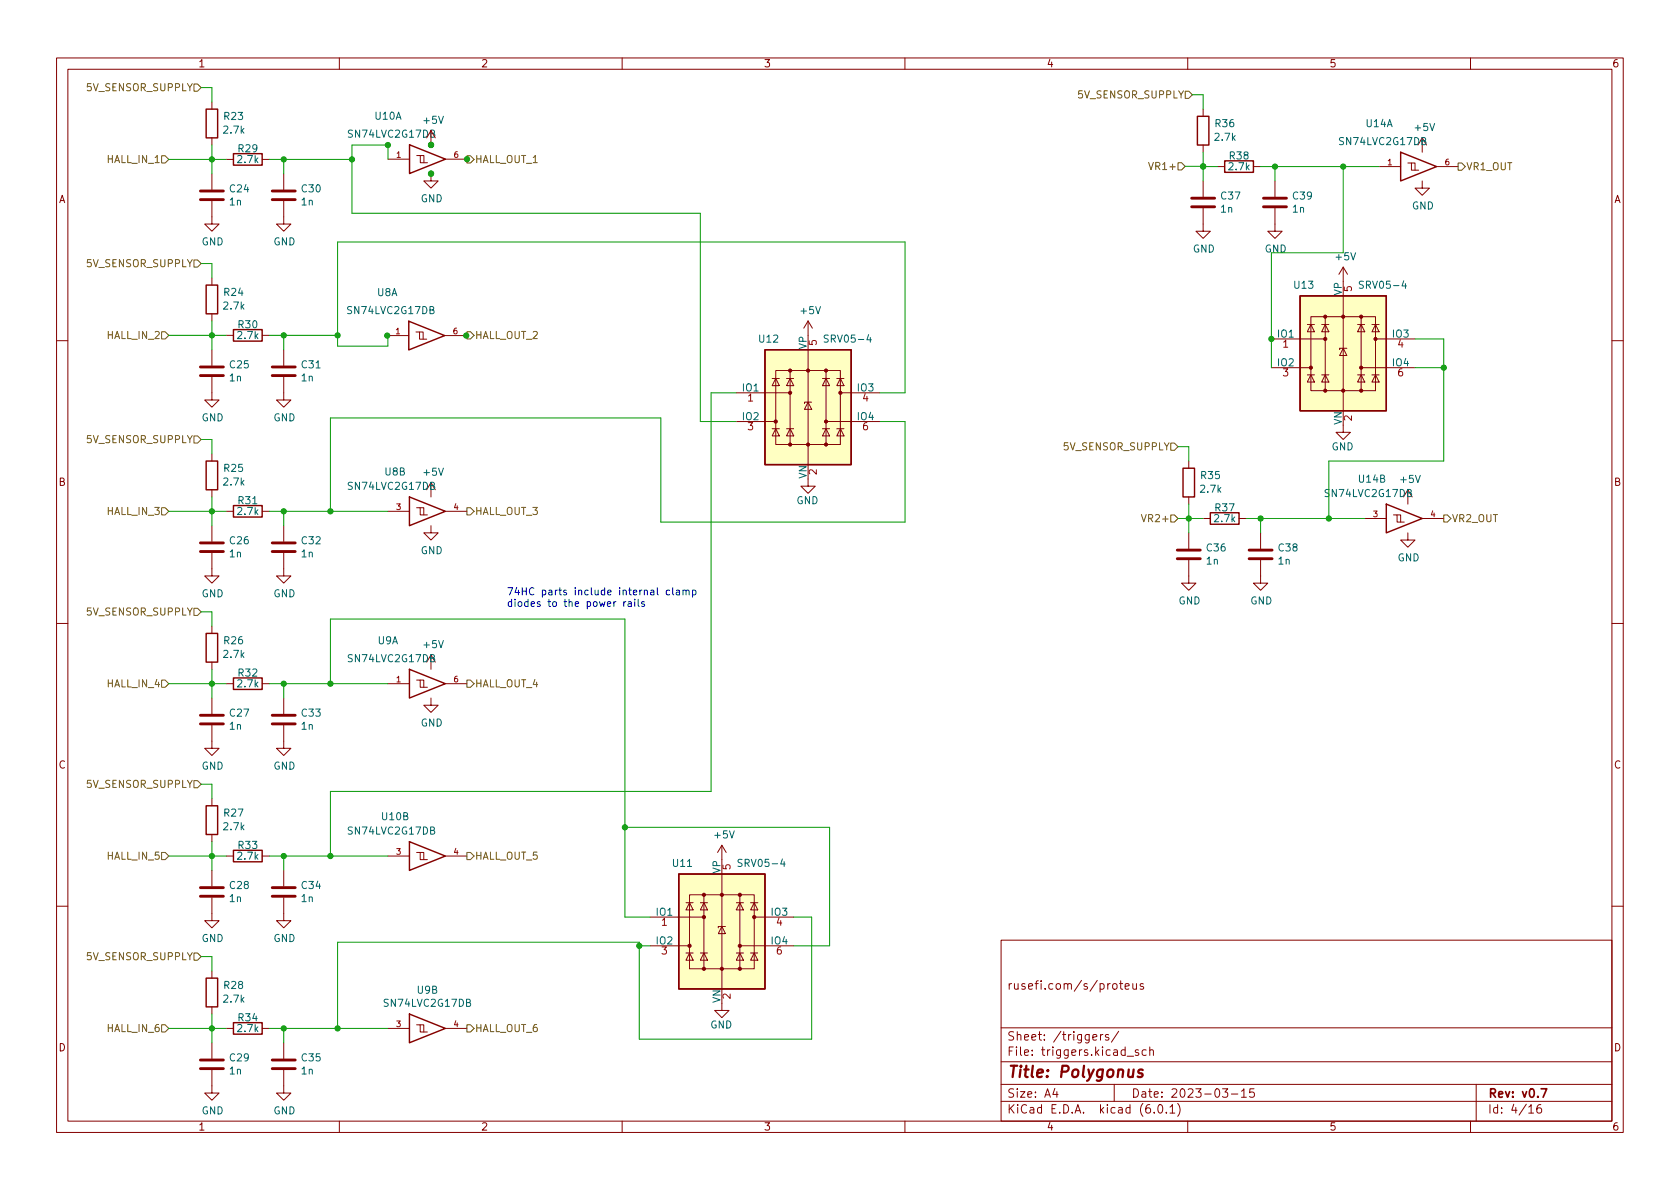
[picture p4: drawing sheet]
<svg xmlns="http://www.w3.org/2000/svg" width="297mm" height="210mm" viewBox="0 0 297 210" stroke-linecap="round" stroke-linejoin="round" font-family="sans-serif">
<g fill="none" stroke="#840000" stroke-width=".18">
<path d="M10 10.2h277v190.1h-277zM12 12.2h273v186.1h-273zM37.5 18v1.3M60 10.2v2M110 10.2v2M160 10.2v2M210 10.2v2M212.7 19.3v1.3M260 10.2v2M37.5 35.6v4h1.2l-1.2 1.3-1.3-1.3h1.3M37.5 24.4v1.2M37.5 30.7v2.8"/>
<path d="M40 28.2h1.3M46.4 28.2h1.2M50.2 35.6v4h1.2l-1.2 1.3-1.3-1.3h1.3M50.2 30.7v2.8M68.6 28.1h3.8M73.7 27.5h.6v1.3h1.3M74.3 27.5h.7v1.3M76.2 30.7v1.3h1.3l-1.3 1.3-1.3-1.3h1.3M76.2 23.1v2.5M78.8 28.1h3.8M212.7 36.8v4.1h1.3l-1.3 1.3-1.2-1.3h1.2M212.7 25.6v1.3"/>
<path d="M212.7 32v2.8M215.3 29.5h1.2M221.6 29.5h1.3M225.4 36.8v4.1h1.3l-1.3 1.3-1.2-1.3h1.2M225.4 32v2.8M243.8 29.5h3.8M248.9 28.8h.7v1.3h1.2M249.6 28.8h.6v1.3M251.5 32v1.3h1.2l-1.2 1.2-1.3-1.2h1.3M251.5 24.4v2.5M254 29.5h3.8M37.5 49.1v1.3"/>
<path d="M37.5 55.5v1.3M40 59.3h1.3M46.4 59.3h1.2M68.5 59.3h3.8M73.5 58.7h.7v1.3h1.3M74.2 58.7h.6v1.3M78.6 59.3h3.8M142.9 56.8l-.8 1.2M142.9 56.8v2.5M142.9 56.8l.7 1.2M224.8 59.9h9.5M231.1 57.4h1.3"/>
<path d="M231.8 56h11.4v13.1h-11.4zM231.8 57.4l.6 1.3h-1.3zM233.7 57.4h1.2M234.3 57.4l.6 1.3h-1.2zM234.3 56v13.1M237.5 47.2l-.8 1.3M237.5 47.2v2.6M237.5 52.3v20.3M237.5 47.2l.8 1.3M240 57.4h1.3M240.7 57.4l.6 1.3h-1.3zM240.7 56v13.1"/>
<path d="M242.6 57.4h1.2M243.2 57.4l.6 1.3h-1.2zM243.2 59.9h7M10 60.2h2M37.5 66.7v4h1.2l-1.2 1.3-1.3-1.3h1.3M37.5 61.8v2.8M50.2 66.7v4h1.2l-1.2 1.3-1.3-1.3h1.3M50.2 61.8v2.8M130.2 69.5h9.5M130.2 74.5h7M136.5 75.8h1.3M136.5 66.9h1.3"/>
<path d="M137.2 65.5h11.4v13.1h-11.4zM137.2 75.8l.6 1.3h-1.3zM137.2 66.9l.6 1.3h-1.3zM139.1 75.8h1.2M139.1 66.9h1.2M139.7 75.8l.6 1.3h-1.2zM139.7 66.9l.6 1.3h-1.2zM139.7 65.5v13.1M142.9 71.1l.6 1.3h-1.3zM142.9 61.8v20.4M143.5 71.1h-1.3v.3M145.4 75.8h1.3"/>
<path d="M145.4 66.9h1.3M146 75.8l.7 1.3h-1.3zM146 66.9l.7 1.3h-1.3zM146 65.5v13.1M146 74.5h9.6M148 75.8h1.2M148 66.9h1.2M148.6 75.8l.6 1.3h-1.2zM148.6 66.9l.6 1.3h-1.2zM148.6 69.5h7M224.8 65h7M231.1 66.3h1.3"/>
<path d="M231.8 66.3l.6 1.3h-1.3zM233.7 66.3h1.2M234.3 66.3l.6 1.3h-1.2zM237.5 61.6l.6 1.3h-1.2zM237.5 75.2v1.2h1.3l-1.3 1.3-1.3-1.3h1.3M238.1 61.6h-1.2v.2M240 66.3h1.3M240.7 66.3l.6 1.3h-1.3zM240.7 65h9.5M242.6 66.3h1.2M243.2 66.3l.6 1.3h-1.2zM285 60.2h2"/>
<path d="M37.5 97.8v4h1.2l-1.2 1.3-1.3-1.3h1.3M37.5 80.3v1.2M37.5 86.6v1.3M37.5 93v2.8M40 90.4h1.3M46.4 90.4h1.2M50.2 97.8v4h1.2l-1.2 1.3-1.3-1.3h1.3M50.2 93v2.8M68.6 90.4h3.8M73.7 89.8h.6v1.3h1.3M74.3 89.8h.6v1.3M76.2 93v1.2h1.3l-1.3 1.3-1.3-1.3h1.3"/>
<path d="M76.2 85.3v2.6M78.7 90.4h3.8M142.9 84.7v1.3h1.2l-1.2 1.2-1.3-1.2h1.3M210.2 99.1v4h1.3l-1.3 1.3-1.3-1.3h1.3M210.2 81.5v1.3M210.2 87.9v1.2M210.2 94.2v2.8M212.7 91.7h1.3M219.1 91.7h1.2M222.9 99.1v4h1.3l-1.3 1.3-1.3-1.3h1.3M222.9 94.2v2.8M241.3 91.7h3.8"/>
<path d="M246.4 91.1h.6v1.2h1.3M247 91.1h.6v1.2M248.9 94.2v1.3h1.3l-1.3 1.3-1.3-1.3h1.3M248.9 86.6v2.5M251.5 91.7h3.8M10 110.2h2M37.5 110.7v1.3M37.5 117.1v1.3M76.2 115.8v2.6M285 110.2h2M37.5 128.3v4h1.2l-1.2 1.3-1.3-1.3h1.3M37.5 123.4v2.8"/>
<path d="M40 120.9h1.3M46.4 120.9h1.2M50.2 128.3v4h1.2l-1.2 1.3-1.3-1.3h1.3M50.2 123.4v2.8M68.6 120.9h3.8M73.7 120.3h.6v1.2h1.3M74.3 120.3h.6v1.2M76.2 123.4v1.3h1.3l-1.3 1.3-1.3-1.3h1.3M78.7 120.9h3.8M37.5 158.7v4.1h1.2l-1.2 1.3-1.3-1.3h1.3M37.5 141.2v1.3M37.5 147.6v1.2"/>
<path d="M37.5 153.9v2.8M40 151.4h1.3M46.4 151.4h1.2M50.2 158.7v4.1h1.2l-1.2 1.3-1.3-1.3h1.3M50.2 153.9v2.8M68.6 151.4h3.8M73.7 150.7h.6v1.3h1.3M74.3 150.7h.6v1.3M78.7 151.4h3.8M121.3 159.6h1.3M121.9 158.2h11.4v13.1h-11.4zM121.9 159.6l.7 1.3h-1.3z"/>
<path d="M123.8 159.6h1.3M124.5 159.6l.6 1.3h-1.3zM124.5 158.2v13.1M127.6 149.5l-.7 1.2M127.6 149.5v2.5M127.6 154.6v20.3M127.6 149.5l.8 1.2M130.2 159.6h1.2M130.8 159.6l.6 1.3h-1.2zM130.8 158.2v13.1M132.7 159.6h1.3M133.3 159.6l.7 1.3h-1.3z"/>
<path d="M10 160.2h2M37.5 171.7v1.3M37.5 178v1.3M114.9 162.2h9.6M114.9 167.3h7M121.3 168.5h1.3M121.9 168.5l.7 1.3h-1.3zM123.8 168.5h1.3M124.5 168.5l.6 1.3h-1.3zM127.6 177.4v1.3h1.3l-1.3 1.3-1.2-1.3h1.2M127.6 163.8l.7 1.3h-1.3zM128.3 163.8h-1.3v.3"/>
<path d="M130.2 168.5h1.2M130.8 168.5l.6 1.3h-1.2zM130.8 167.3h9.5M132.7 168.5h1.3M133.3 168.5l.7 1.3h-1.3zM133.3 162.2h7M177 166.3h108v32h-108zM196.8 174.1l.2-.2 .4 .2 .1 .5-.1 .3h-.4l-.2-.1zM197.9 173.9h.6M198.1 173.4v1.3l.4 .2M198.9 174.4l.7-.1v-.3l-.5-.1-.2 .2 .1 .8h.6M200.3 173.9l.1 1h.3l.2-.1"/>
<path d="M200.9 173.9v1M202.1 174l-.3-.1-.2 .2v.3l.5 .1v.4h-.5M285 160.2h2M37.5 189.2v4.1h1.2l-1.2 1.3-1.3-1.3h1.3M37.5 184.4v2.8M40 181.9h1.3M46.4 181.9h1.2M50.2 189.2v4.1h1.2l-1.2 1.3-1.3-1.3h1.3M50.2 184.4v2.8M60 198.3v2M68.6 181.9h3.8M73.7 181.2h.6v1.3h1.3"/>
<path d="M74.3 181.2h.6v1.3M78.7 181.9h3.8M110 198.3v2M160 198.3v2M177 194.8h108M177 191.8h108M177 187.8h108M177 181.8h108M186.5 192.5l-.4 1h1M186.9 193v1M193.2 183.4l.7-.1v-.3l-.5-.1-.2 .2 .1 .8h.6M194.6 182.9v1"/>
<path d="M195 182.9l-.3 .1-.1 .2M196 183l-.4-.1-.2 .2 .1 .3 .5 .1v.4h-.6M197 191.8v3M197.8 182.4l-1.3 1.9M199.3 186.8h1.1M201.3 185.7l-.4-.1-.2 .2 .1 .3 .5 .1v.4h-.6M202.6 185.7l-.4-.1-.3 .3v.4l.2 .3h.5M203.3 185.8l.2-.2 .4 .1v.9M203.3 185.1v1.5M204.1 196.7v.1M204.9 195.4l.2-.1a.81 .81 0 0 1 .6 .7 .81 .81 0 0 1-.3 .8h-.2a.81 .81 0 0 1-.6-.6 .81 .81 0 0 1 .3-.8zM206.2 196.7v.1"/>
<path d="M206.9 195.8l.4-.5v1.5M206.9 196.8h.8M208.2 195.1a1.72 1.72 0 0 1 0 2.3M210 198.3v2M216.1 192.5h1l-.5 .6 .4 .1v.7l-.2 .1h-.4l-.3-.1M217.7 193.5h1.2M219.5 193l.4-.5v1.5M219.5 194h.9M221.7 192.5h-.7l-.1 .7 .2-.1 .5 .1 .2 .2-.1 .5-.2 .1-.6-.1M260 198.3v2M261 191.8v6.5M270.3 195.8l.4-.5v1.5"/>
<path d="M270.3 196.8h.9M272.4 195.3a.59 .59 0 0 0-.7 .7v.5l.2 .3h.4l.2-.1 .1-.5-.2-.2-.4-.1-.3 .3"/>
</g>
<path d="M272.5 192.5h1l-.7 1.5" fill="none" stroke="#840000" stroke-width=".3"/>
<path d="M202 189.2a.49 .49 0 0 0-.7 .3v.2l.7 .2v.2l-.1 .3-.2 .1-.6-.1" fill="none" stroke="#840000" stroke-width=".4"/>
<g fill="none" stroke="#840000" stroke-width=".25">
<path d="M36.4 19.3h2.1v5.1h-2.1zM41.3 27.2h5.1v2h-5.1zM72.4 25.6l6.4 2.5-6.4 2.6zM211.7 20.6h2v5h-2zM216.5 28.4h5.1v2.1h-5.1zM247.6 26.9l6.4 2.6-6.4 2.5zM36.4 50.4h2.1v5.1h-2.1zM41.3 58.3h5.1v2h-5.1zM72.3 56.8l6.3 2.5-6.3 2.6zM229.9 52.3h15.2v20.3h-15.2zM135.3 61.8h15.2v20.4h-15.2zM36.4 81.5h2.1v5.1h-2.1z"/>
<path d="M41.3 89.4h5.1v2h-5.1zM72.4 87.9l6.3 2.5-6.3 2.6zM209.2 82.8h2v5.1h-2zM214 90.7h5.1v2h-5.1zM245.1 89.1l6.4 2.6-6.4 2.5zM36.4 112h2.1v5.1h-2.1zM41.3 119.9h5.1v2h-5.1zM72.4 118.4l6.3 2.5-6.3 2.5zM36.4 142.5h2.1v5.1h-2.1zM41.3 150.4h5.1v2h-5.1zM72.4 148.8l6.3 2.6-6.3 2.5zM120 154.6h15.3v20.3h-15.3z"/>
<path d="M36.4 173h2.1v5h-2.1zM72.4 179.3l6.3 2.6-6.3 2.5zM41.3 180.8h5.1v2.1h-5.1z"/>
</g>
<g fill="none" stroke="#840000" stroke-width=".51">
<path d="M35.4 35.3h4.1M35.4 33.8h4.1M48.1 35.3h4.1M48.1 33.8h4.1M210.7 36.6h4.1M210.7 35h4.1M223.4 36.6h4.1M223.4 35h4.1M35.4 66.4h4.1M35.4 64.9h4.1M48.1 66.4h4.1M48.1 64.9h4.1"/>
<path d="M35.4 97.5h4.1M35.4 96h4.1M48.1 97.5h4.1M48.1 96h4.1M208.2 98.8h4M208.2 97.3h4M220.9 98.8h4M220.9 97.3h4M35.4 128h4.1M35.4 126.5h4.1M48.1 128h4.1M48.1 126.5h4.1"/>
<path d="M35.4 158.5h4.1M35.4 157h4.1M48.1 158.5h4.1M48.1 157h4.1M35.4 189h4.1M35.4 187.4h4.1M48.1 189h4.1M48.1 187.4h4.1"/>
</g>
<g fill="#ffffc2" stroke="#ffffc2" stroke-width=".18">
<path d="M229.9 52.3h15.2v20.3h-15.2z"/>
<path d="M120 154.6h15.3v20.3h-15.3z"/>
<path d="M135.3 61.8h15.2v20.4h-15.2z"/>
</g>
<g fill="#840000" stroke="#840000" stroke-width=".18">
<circle cx="231.8" cy="65" r=".28"/>
<circle cx="234.3" cy="69.1" r=".28"/>
<circle cx="234.3" cy="59.9" r=".28"/>
<circle cx="234.3" cy="56" r=".28"/>
<circle cx="237.5" cy="69.1" r=".28"/>
<circle cx="237.5" cy="56" r=".28"/>
<circle cx="240.7" cy="69.1" r=".28"/>
<circle cx="240.7" cy="65" r=".28"/>
<circle cx="240.7" cy="56" r=".28"/>
<circle cx="243.2" cy="59.9" r=".28"/>
<circle cx="121.9" cy="167.3" r=".28"/>
<circle cx="124.5" cy="171.3" r=".28"/>
<circle cx="124.5" cy="162.2" r=".28"/>
<circle cx="124.5" cy="158.2" r=".28"/>
<circle cx="127.6" cy="171.3" r=".28"/>
<circle cx="127.6" cy="158.2" r=".28"/>
<circle cx="130.8" cy="171.3" r=".28"/>
<circle cx="130.8" cy="167.3" r=".28"/>
<circle cx="130.8" cy="158.2" r=".28"/>
<circle cx="133.3" cy="162.2" r=".28"/>
<circle cx="137.2" cy="74.5" r=".28"/>
<circle cx="139.7" cy="78.6" r=".28"/>
<circle cx="139.7" cy="69.5" r=".28"/>
<circle cx="139.7" cy="65.5" r=".28"/>
<circle cx="142.9" cy="78.6" r=".28"/>
<circle cx="142.9" cy="65.5" r=".28"/>
<circle cx="146" cy="78.6" r=".28"/>
<circle cx="146" cy="74.5" r=".28"/>
<circle cx="146" cy="65.5" r=".28"/>
<circle cx="148.6" cy="69.5" r=".28"/>
</g>
<path d="M146.4 59.3l-.4-.1-.2 .2v.3l.5 .3 .1 .3-.2 .2h-.5M153.6 59.2l-.3 .9h.8M241.1 49.8l-.5-.1-.2 .1v.4l.5 .2 .2 .3-.3 .3-.5-.1M248.2 49.7l-.3 .9h.8M131.2 152h-.5l-.2 .1v.3l.6 .3 .1 .3-.2 .2h-.5M138.3 151.9l-.3 .9h.8" fill="none" stroke="#006464" stroke-width=".18"/>
<g fill="none" stroke="#725600" stroke-width=".18">
<path d="M34.3 14.9h.6l.7 .6-.7 .6h-.6zM209.5 16.1h.7l.6 .7-.6 .6h-.7zM28.6 27.6h.6l.6 .6-.6 .6h-.6zM82.5 27.6h.7l.6 .6-.6 .6h-.7zM203.1 28.7l.4 1.3 .4-1.3M208.3 28.8h.6l.6 .6-.6 .6h-.6zM257.8 28.8h.6l.7 .7-.7 .6h-.6zM28.6 58.7h.6l.6 .6-.6 .6h-.6zM34.3 46h.6l.7 .6-.7 .6h-.6zM82.5 58.7h.7l.6 .6-.6 .6h-.7zM34.3 77.1h.6l.7 .6-.7 .7h-.6zM207 78.4h.6l.7 .6-.7 .6h-.6z"/>
<path d="M28.6 89.8h.6l.6 .6-.6 .7h-.6zM82.5 89.8h.7l.6 .6-.6 .7h-.7zM201.8 91l.4 1.3 .5-1.3M207 91.1h.6l.7 .6-.7 .6h-.6zM255.3 91.1h.6l.6 .6-.6 .6h-.6zM34.3 107.6h.6l.7 .6-.7 .6h-.6zM28.6 120.3h.6l.6 .6-.6 .6h-.6zM34.3 138h.6l.7 .7-.7 .6h-.6zM82.5 120.3h.7l.6 .6-.6 .6h-.7zM28.6 150.7h.6l.6 .7-.6 .6h-.6zM82.5 150.7h.7l.6 .7-.6 .6h-.7zM34.3 168.5h.6l.7 .7-.7 .6h-.6z"/>
<path d="M28.6 181.2h.6l.6 .7-.6 .6h-.6zM82.5 181.2h.7l.6 .7-.6 .6h-.7z"/>
</g>
<g fill="none" stroke="#0000c2" stroke-width=".18">
<path d="M110.3 106.4v.8M110.7 106.4l-.4 .2M111.1 106.5h.5v.7M111.6 106.7l-.4 .1-.2 .1 .2 .3h.4M112.2 106.4v.8M112.8 106v1.1l.2 .1M113.9 106.5l-.3-.1-.2 .2 .1 .2 .4 .1v.3h-.5M118.4 104.4h-.4l-.2 .2 .1 .5h.5M118.9 103.9v1.1l.2 .2M119.6 104.4h.5l.1 .8M120.2 104.7h-.5l-.2 .2 .2 .3 .5-.1M120.8 104.5l.1-.1h.3l.1 .8"/>
<path d="M120.8 104.4v.8M121.3 104.5l.2-.1h.3v.8M122.4 104.4h.4l.3 .2-.2 .5h-.5M122.4 104.4v1.2"/>
</g>
<g fill="none" stroke="#009600" stroke-width=".18">
<path d="M35.6 15.5h1.9v2.5M210.8 16.8h1.9v2.5M29.8 28.2h10.2M37.5 25.6v5.1M47.6 28.2h14.6M50.2 28.2v2.5M68.6 28.1v-2.5h-6.4v12.1h61.6v36.8h6.4M76.2 25.6h.1M76.2 30.7h.1M82.5 28.1v.1M82.5 28.1h.1M209.5 29.4h3.2"/>
<path d="M212.7 26.9v5.1M212.7 29.5h2.6M222.9 29.5h20.9M225.4 29.5v2.5M237.5 29.5v15.2h-12.7v20.3M29.8 59.3h10.2M35.6 46.6h1.9v2.5M37.5 56.8v5M47.6 59.3h12.1M50.2 59.3v2.5M68.5 59.3h.1v1.9h-8.9v-18.4h100.3v26.7h-4.4M82.5 59.3h-.1"/>
<path d="M250.2 59.9h5.1v21.6h-20.4v10.2M35.6 77.7h1.9v2.6M130.2 69.5h-4.5v70.4h-67.3v11.5M155.6 74.5h4.4v17.8h-43.2v-18.4h-58.4v16.5M208.3 79h1.9v2.5M250.2 65h5.1M29.8 90.4h10.2M37.5 87.9v5.1M47.6 90.4h21M50.2 90.4v2.6M208.3 91.7h4.4M210.2 89.1v5.1"/>
<path d="M220.3 91.7h21M222.9 91.7v2.5M35.6 108.2h1.9v2.5M37.5 118.4v5M29.8 120.9h10.2M35.6 138.7h1.9v2.5M47.6 120.9h21M50.2 120.9v2.5M58.4 120.9v-11.4h52.1v52.7h4.4M29.8 151.4h10.2M37.5 148.8v5.1M47.6 151.4h21"/>
<path d="M50.2 151.4v2.5M110.5 146.3h36.2v21h-6.4M35.6 169.2h1.9v2.5M37.5 179.3v5.1M113 167.3h1.9M140.3 162.2h3.2v21.6h-30.5v-17.2h-53.3v15.3M29.8 181.9h10.2M47.6 181.9h21M50.2 181.9v2.5"/>
</g>
<g fill="#009600" stroke="#009600" stroke-width=".18">
<circle cx="37.5" cy="181.9" r=".46"/>
<circle cx="58.4" cy="151.4" r=".46"/>
<circle cx="50.2" cy="151.4" r=".46"/>
<circle cx="37.5" cy="151.4" r=".46"/>
<circle cx="59.7" cy="181.9" r=".46"/>
<circle cx="50.2" cy="181.9" r=".46"/>
<circle cx="113" cy="167.3" r=".46"/>
<circle cx="110.5" cy="146.3" r=".46"/>
<circle cx="62.2" cy="28.2" r=".46"/>
<circle cx="37.5" cy="59.3" r=".46"/>
<circle cx="50.2" cy="59.3" r=".46"/>
<circle cx="50.2" cy="28.2" r=".46"/>
<circle cx="68.6" cy="25.6" r=".46"/>
<circle cx="37.5" cy="28.2" r=".46"/>
<circle cx="76.2" cy="25.6" r=".46"/>
<circle cx="68.5" cy="59.3" r=".46"/>
<circle cx="59.7" cy="59.3" r=".46"/>
<circle cx="50.2" cy="120.9" r=".46"/>
<circle cx="58.4" cy="120.9" r=".46"/>
<circle cx="37.5" cy="120.9" r=".46"/>
<circle cx="37.5" cy="90.4" r=".46"/>
<circle cx="50.2" cy="90.4" r=".46"/>
<circle cx="58.4" cy="90.4" r=".46"/>
<circle cx="212.7" cy="29.4" r=".46"/>
<circle cx="76.2" cy="30.7" r=".46"/>
<circle cx="82.6" cy="28.1" r=".46"/>
<circle cx="82.4" cy="59.3" r=".46"/>
<circle cx="225.4" cy="29.5" r=".46"/>
<circle cx="237.5" cy="29.5" r=".46"/>
<circle cx="212.7" cy="29.5" r=".46"/>
<circle cx="224.8" cy="59.9" r=".46"/>
<circle cx="234.9" cy="91.7" r=".46"/>
<circle cx="210.2" cy="91.7" r=".46"/>
<circle cx="255.3" cy="65" r=".46"/>
<circle cx="222.9" cy="91.7" r=".46"/>
</g>
<text font-size="2.8" fill="#840000" x="178" y="190.6">Title: Polygonus</text>
<g font-size="2.1" fill="#840000">
<text x="178" y="175">rusefi.com/s/proteus</text>
<text x="178" y="184">Sheet: /triggers/</text>
<text x="178" y="186.7">File: triggers.kicad_sch</text>
<text x="178" y="196.9">KiCad E.D.A. kicad (6.0.1)</text>
<text x="178" y="194.1">Size: A4</text>
<text x="200" y="194.1">Date: 2023-03-15</text>
<text x="263" y="194.1">Rev: v0.7</text>
<text x="263" y="196.9">Id: 4/16</text>
</g>
<g font-size="1.8" fill="#840000">
<text x="35" y="11.9">1</text>
<text x="85" y="11.9">2</text>
<text x="135" y="11.9">3</text>
<text x="185" y="11.9">4</text>
<text x="235" y="11.9">5</text>
<text x="285" y="11.9">6</text>
<text x="61.8" y="24.3">SN74LVC2G17DB</text>
<text x="10.3" y="35.9">A</text>
<text x="285.3" y="35.9">A</text>
<text x="10.3" y="85.9">B</text>
<text x="285.3" y="85.9">B</text>
<text x="10.3" y="135.9">C</text>
<text x="285.3" y="135.9">C</text>
<text x="10.3" y="185.9">D</text>
<text x="285.3" y="185.9">D</text>
<text x="35" y="199.9">1</text>
<text x="85" y="199.9">2</text>
<text x="135" y="199.9">3</text>
<text x="185" y="199.9">4</text>
<text x="235" y="199.9">5</text>
<text x="285" y="199.9">6</text>
</g>
<g font-size="1.8" fill="#725600">
<text x="15.5" y="16.1">5V_SENSOR_SUPPLY</text>
<text x="190.8" y="17.4">5V_SENSOR_SUPPLY</text>
<text x="19" y="28.8">HALL_IN_1</text>
<text x="83.9" y="28.8">HALL_OUT_1</text>
<text x="203.7" y="30">VR1+</text>
<text x="259.2" y="30.1">VR1_OUT</text>
<text x="15.5" y="47.2">5V_SENSOR_SUPPLY</text>
<text x="19" y="59.9">HALL_IN_2</text>
<text x="83.9" y="59.9">HALL_OUT_2</text>
<text x="15.5" y="78.4">5V_SENSOR_SUPPLY</text>
<text x="188.2" y="79.6">5V_SENSOR_SUPPLY</text>
<text x="19" y="91.1">HALL_IN_3</text>
<text x="83.9" y="91.1">HALL_OUT_3</text>
<text x="202.4" y="92.3">VR2+</text>
<text x="256.6" y="92.3">VR2_OUT</text>
<text x="15.5" y="108.8">5V_SENSOR_SUPPLY</text>
<text x="19" y="121.5">HALL_IN_4</text>
<text x="83.9" y="121.5">HALL_OUT_4</text>
<text x="15.5" y="139.3">5V_SENSOR_SUPPLY</text>
<text x="19" y="152">HALL_IN_5</text>
<text x="83.9" y="152">HALL_OUT_5</text>
<text x="15.5" y="169.8">5V_SENSOR_SUPPLY</text>
<text x="19" y="182.5">HALL_IN_6</text>
<text x="83.9" y="182.5">HALL_OUT_6</text>
</g>
<g font-size="1.8" fill="#006464">
<text x="39.6" y="23.6">2.7k</text>
<text x="39.7" y="21.2">R23</text>
<text x="66.3" y="21.2">U10A</text>
<text x="75" y="21.9">+5V</text>
<text x="214.9" y="22.5">R36</text>
<text x="241.6" y="22.5">U14A</text>
<text x="250.2" y="23.2">+5V</text>
<text x="42.1" y="28.8">2.7k</text>
<text x="42.2" y="26.9">R29</text>
<text x="214.9" y="24.9">2.7k</text>
<text x="217.5" y="28.2">R38</text>
<text x="237.1" y="25.6">SN74LVC2G17DB</text>
<text x="40.7" y="34">C24</text>
<text x="53.4" y="34">C30</text>
<text x="74.4" y="35.8">GND</text>
<text x="215.9" y="35.3">C37</text>
<text x="217.4" y="30.1">2.7k</text>
<text x="228.6" y="35.3">C39</text>
<text x="40.6" y="36.3">1n</text>
<text x="53.3" y="36.3">1n</text>
<text x="215.9" y="37.6">1n</text>
<text x="228.6" y="37.6">1n</text>
<text x="249.6" y="37">GND</text>
<text x="35.6" y="43.4">GND</text>
<text x="48.3" y="43.4">GND</text>
<text x="210.9" y="44.6">GND</text>
<text x="223.6" y="44.6">GND</text>
<text x="236.3" y="46">+5V</text>
<text x="39.7" y="52.3">R24</text>
<text x="66.7" y="52.4">U8A</text>
<text x="228.9" y="51">U13</text>
<text x="237.2" y="52.2" transform="rotate(-90 237.2 52.2)">VP</text>
<text x="240.9" y="51">SRV05-4</text>
<text x="39.6" y="54.7">2.7k</text>
<text x="42.1" y="59.9">2.7k</text>
<text x="42.2" y="58">R30</text>
<text x="61.7" y="55.5">SN74LVC2G17DB</text>
<text x="141.7" y="55.5">+5V</text>
<text x="225.9" y="59.7">IO1</text>
<text x="246.2" y="59.7">IO3</text>
<text x="40.7" y="65.1">C25</text>
<text x="53.4" y="65.1">C31</text>
<text x="134.3" y="60.6">U12</text>
<text x="142.6" y="61.8" transform="rotate(-90 142.6 61.8)">VP</text>
<text x="146.3" y="60.6">SRV05-4</text>
<text x="225.9" y="64.8">IO2</text>
<text x="246.2" y="64.8">IO4</text>
<text x="40.6" y="67.4">1n</text>
<text x="53.3" y="67.4">1n</text>
<text x="131.3" y="69.2">IO1</text>
<text x="151.6" y="69.2">IO3</text>
<text x="35.6" y="74.5">GND</text>
<text x="48.3" y="74.5">GND</text>
<text x="131.3" y="74.3">IO2</text>
<text x="151.6" y="74.3">IO4</text>
<text x="237.2" y="75.1" transform="rotate(-90 237.2 75.1)">VN</text>
<text x="39.7" y="83.4">R25</text>
<text x="235.4" y="79.6">GND</text>
<text x="39.6" y="85.8">2.7k</text>
<text x="42.2" y="89.1">R31</text>
<text x="61.8" y="86.6">SN74LVC2G17DB</text>
<text x="68.1" y="84.1">U8B</text>
<text x="75" y="84.1">+5V</text>
<text x="140.8" y="89.1">GND</text>
<text x="142.6" y="84.7" transform="rotate(-90 142.6 84.7)">VN</text>
<text x="212.3" y="87.1">2.7k</text>
<text x="212.4" y="84.7">R35</text>
<text x="234.5" y="87.9">SN74LVC2G17DB</text>
<text x="240.3" y="85.3">U14B</text>
<text x="247.7" y="85.4">+5V</text>
<text x="42.1" y="91.1">2.7k</text>
<text x="214.8" y="92.3">2.7k</text>
<text x="214.9" y="90.4">R37</text>
<text x="40.6" y="98.5">1n</text>
<text x="40.7" y="96.2">C26</text>
<text x="53.3" y="98.5">1n</text>
<text x="53.4" y="96.2">C32</text>
<text x="74.4" y="98">GND</text>
<text x="213.3" y="99.8">1n</text>
<text x="213.4" y="97.5">C36</text>
<text x="226" y="99.8">1n</text>
<text x="226.1" y="97.5">C38</text>
<text x="247.1" y="99.3">GND</text>
<text x="35.6" y="105.6">GND</text>
<text x="48.3" y="105.6">GND</text>
<text x="208.3" y="106.9">GND</text>
<text x="221" y="106.9">GND</text>
<text x="39.7" y="113.9">R26</text>
<text x="66.8" y="113.9">U9A</text>
<text x="39.6" y="116.3">2.7k</text>
<text x="42.2" y="119.6">R32</text>
<text x="61.8" y="117.1">SN74LVC2G17DB</text>
<text x="75" y="114.6">+5V</text>
<text x="42.1" y="121.5">2.7k</text>
<text x="40.6" y="129">1n</text>
<text x="40.7" y="126.7">C27</text>
<text x="53.3" y="129">1n</text>
<text x="53.4" y="126.7">C33</text>
<text x="74.4" y="128.5">GND</text>
<text x="35.6" y="136.1">GND</text>
<text x="48.3" y="136.1">GND</text>
<text x="39.6" y="146.8">2.7k</text>
<text x="39.7" y="144.4">R27</text>
<text x="61.8" y="147.6">SN74LVC2G17DB</text>
<text x="67.6" y="145">U10B</text>
<text x="126.4" y="148.3">+5V</text>
<text x="42.1" y="152">2.7k</text>
<text x="42.2" y="150.1">R33</text>
<text x="119" y="153.3">U11</text>
<text x="127.4" y="154.5" transform="rotate(-90 127.4 154.5)">VP</text>
<text x="131" y="153.3">SRV05-4</text>
<text x="40.6" y="159.5">1n</text>
<text x="40.7" y="157.2">C28</text>
<text x="53.3" y="159.5">1n</text>
<text x="53.4" y="157.2">C34</text>
<text x="116" y="161.9">IO1</text>
<text x="136.4" y="161.9">IO3</text>
<text x="35.6" y="166.6">GND</text>
<text x="48.3" y="166.6">GND</text>
<text x="116" y="167">IO2</text>
<text x="136.4" y="167">IO4</text>
<text x="39.6" y="177.3">2.7k</text>
<text x="39.7" y="174.9">R28</text>
<text x="68.1" y="178">SN74LVC2G17DB</text>
<text x="73.8" y="175.7">U9B</text>
<text x="127.4" y="177.4" transform="rotate(-90 127.4 177.4)">VN</text>
<text x="42.1" y="182.5">2.7k</text>
<text x="42.2" y="180.6">R34</text>
<text x="125.6" y="181.9">GND</text>
<text x="40.6" y="190">1n</text>
<text x="40.7" y="187.7">C29</text>
<text x="53.3" y="190">1n</text>
<text x="53.4" y="187.7">C35</text>
<text x="35.6" y="197">GND</text>
<text x="48.3" y="197">GND</text>
</g>
<g font-size="1.8" fill="#a90000">
<text x="239" y="51.5" transform="rotate(-90 239 51.5)">5</text>
<text x="144.4" y="61.1" transform="rotate(-90 144.4 61.1)">5</text>
<text x="226.8" y="61.5">1</text>
<text x="247.2" y="61.5">4</text>
<text x="132.2" y="71">1</text>
<text x="152.5" y="71">4</text>
<text x="226.8" y="66.5">3</text>
<text x="247.2" y="66.5">6</text>
<text x="132.2" y="76.1">3</text>
<text x="152.5" y="76.1">6</text>
<text x="239" y="74.4" transform="rotate(-90 239 74.4)">2</text>
<text x="144.4" y="83.9" transform="rotate(-90 144.4 83.9)">2</text>
<text x="129.2" y="153.8" transform="rotate(-90 129.2 153.8)">5</text>
<text x="117" y="163.7">1</text>
<text x="137.3" y="163.7">4</text>
<text x="117" y="168.8">3</text>
<text x="137.3" y="168.8">6</text>
<text x="129.2" y="176.6" transform="rotate(-90 129.2 176.6)">2</text>
</g>
<g font-size="1.8" fill="#0000c2">
<text x="89.5" y="105.3">74HC parts include internal clamp</text>
<text x="89.5" y="107.3">diodes to the power rails</text>
</g>
<g font-size="1.4" fill="#a90000">
<text x="70.1" y="27.9">1</text>
<text x="80.3" y="27.9">6</text>
<text x="245.4" y="29.2">1</text>
<text x="255.5" y="29.2">6</text>
<text x="70" y="59.1">1</text>
<text x="80.1" y="59.1">6</text>
<text x="70.1" y="90.2">3</text>
<text x="80.3" y="90.2">4</text>
<text x="242.8" y="91.4">3</text>
<text x="253" y="91.4">4</text>
<text x="70.1" y="120.6">1</text>
<text x="80.3" y="120.6">6</text>
<text x="70.1" y="151.1">3</text>
<text x="80.3" y="151.1">4</text>
<text x="70.1" y="181.6">3</text>
<text x="80.3" y="181.6">4</text>
</g>
</svg>
